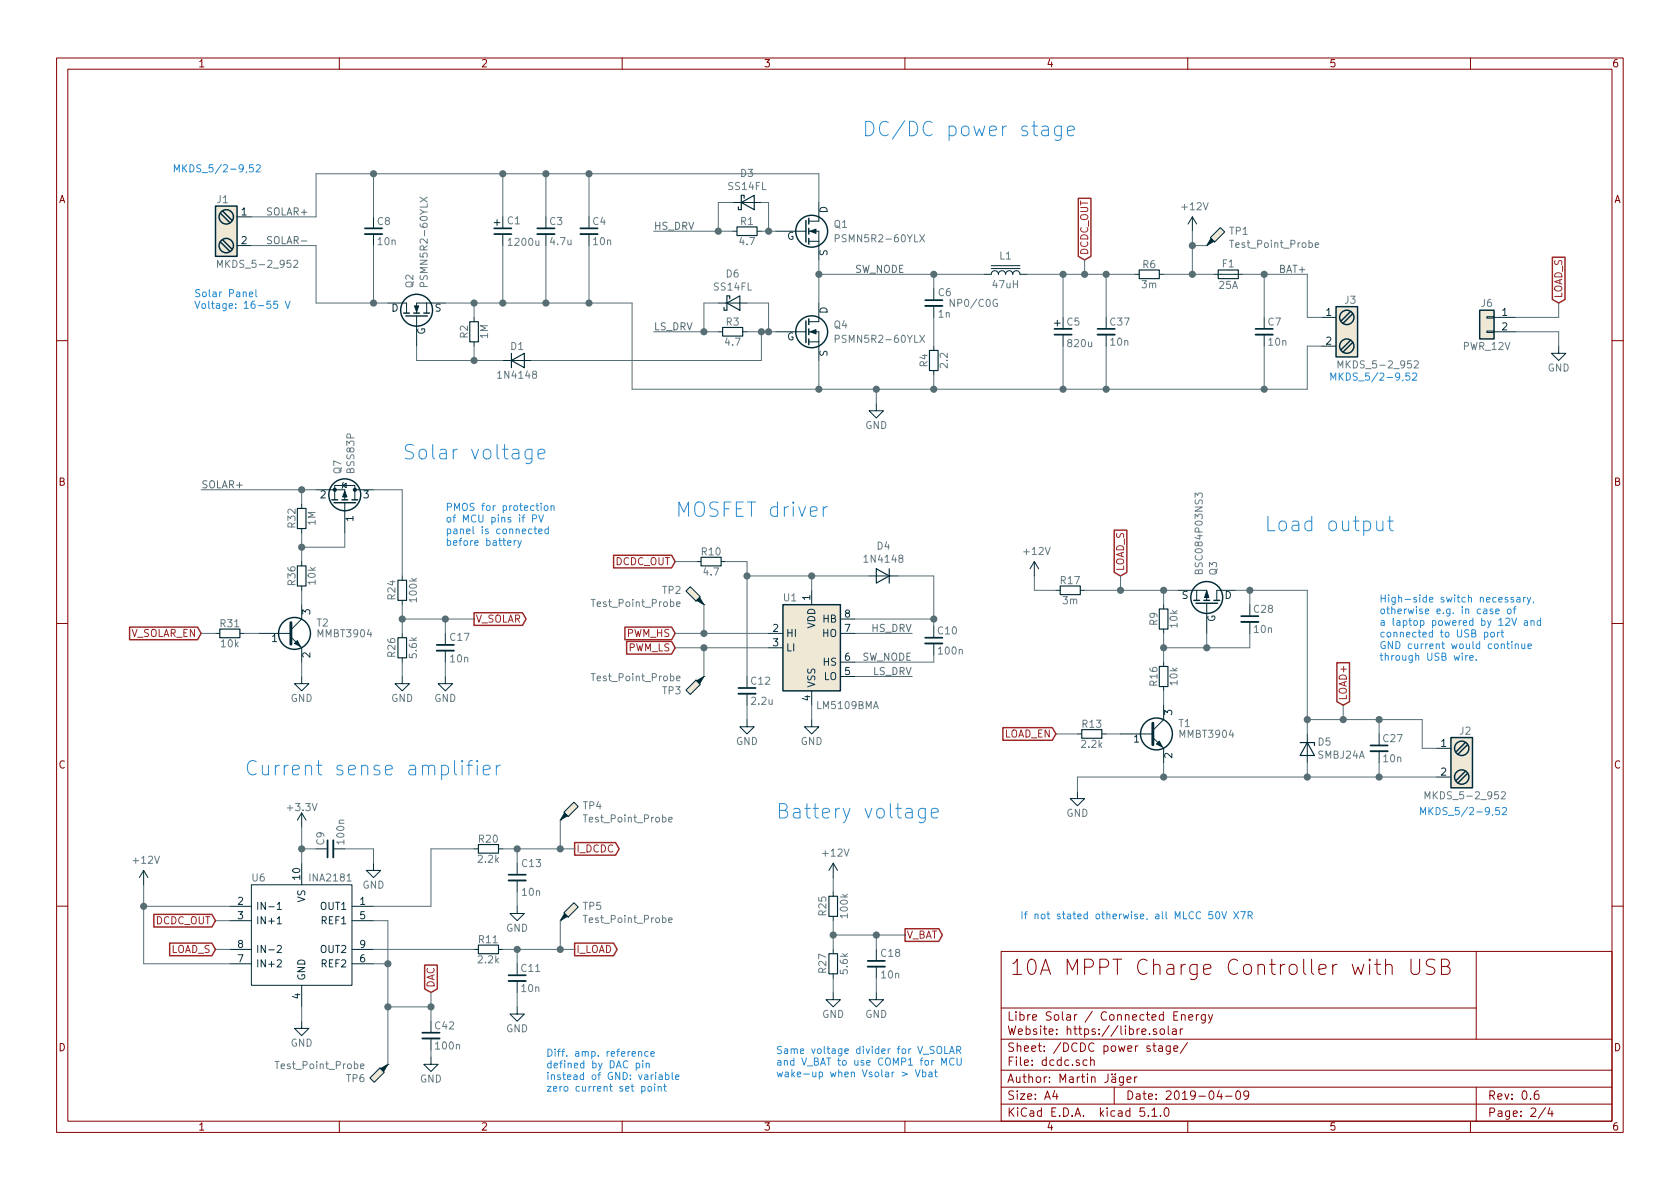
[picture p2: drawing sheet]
<svg xmlns="http://www.w3.org/2000/svg" width="297mm" height="210mm" viewBox="0 0 297 210" stroke-linecap="round" stroke-linejoin="round" font-family="sans-serif">
<g fill="none" stroke="#840000" stroke-width=".18">
<path d="M10 10.3h277v189.9h-277zM12 12.2h273v186.1h-273zM60 10.3v1.9M110 10.3v1.9M160 10.3v1.9M210 10.3v1.9M260 10.3v1.9M10 60.2h2M285 60.2h2M10 110.3h2M285 110.3h2M10 160.2h2"/>
<path d="M177 168.2h108v30.1h-108zM177 178.3h84M207.5 179.6h.6M208.3 178.9h-.8v1.5h.8M208.9 179.5h.1a.37 .37 0 0 1 .5 .1v.8M208.9 179.4v1M210.2 179.9l.7-.1-.1-.3-.4-.1-.2 .2 .1 .7h.5M211.5 179.4v1M212 179.4l-.5 .3M213.1 179.4v1.2l-.3 .3-.3-.1M213.1 179.5l-.4-.1-.3 .3 .1 .6 .2 .1 .4-.1M213.7 179.4l.3 1"/>
<path d="M214.4 179.4l-.5 1.4-.2 .1M245 170.8a.68 .68 0 0 1 1.2 .1v1.4M245 169.6v2.7M249.5 169.6v2.2l.2 .4 .3 .1 .7-.1 .3-.4v-2.2M253.7 169.8l-.4-.2h-.6a.66 .66 0 0 0-.5 .7 .66 .66 0 0 0 .5 .6 .98 .98 0 0 1 1 .6 .68 .68 0 0 1-.5 .8l-1-.1M254.9 170.9h.9a.66 .66 0 0 0 .5-.6 .66 .66 0 0 0-.5-.7h-.9v2.7h1a.71 .71 0 0 0 .5-.7 .71 .71 0 0 0-.6-.7M261 168.2v15.6M285 160.2h2M60 198.3v1.9M110 198.3v1.9M160 198.3v1.9M177 195.2h108"/>
<path d="M177 192.2h108M177 189.2h108M177 183.8h108M186.5 192.8l-.4 1.1h1M186.8 193.4v1M192.2 187.5l-.4-.1-.3 .3 .1 .6h.6M192.8 187.5l.3-.1 .3 .1 .1 .9M192.8 186.9v1.5M197 192.2v3M198.6 190.4v1.2l-.3 .3-.3-.1M198.6 190.5l-.4-.1-.3 .3 .1 .6 .2 .1 .4-.1M199.3 190.9l.7-.1-.1-.3-.4-.1-.2 .2v.7h.6"/>
<path d="M200.6 190.4v1M201 190.4l-.4 .3M202.3 195.9h-.7l-.1 .7 .3-.1h.5l.1 .3-.1 .5-.2 .1-.6-.1M203 197.3v.1M203.3 182.8v.1M203.7 196.3l.4-.4v1.5M203.7 197.4h.8M204.5 182l-.4-.1-.2 .2 .1 .3 .5 .1v.3h-.6M204.9 185h.6v.9M205.2 197.3v.1M205.2 182.1l.2-.2 .4 .2 .1 .5-.1 .2-.4 .1-.2-.1zM205.5 185.3l-.4 .1-.3 .2 .3 .3 .4-.1"/>
<path d="M206 196.1l.3-.2a.94 .94 0 0 1 0 1.5 .79 .79 0 0 1-.3-1.3zM206.6 181.4v1.3l.2 .2M206.9 184.9v1.3l-.3 .2h-.4M206.9 185l-.4-.1-.3 .3v.6l.3 .1 .4-.1M207.3 182h.6l.1 .9M207.5 185.4l.8-.1-.1-.3-.5-.1-.2 .2 .1 .7h.6M208 182.3l-.5 .1-.2 .2v.2l.2 .1 .5-.1M208.7 181.9v1M209.1 181.9l-.3 .1-.1 .2M210 184.3l-1.3 2M210 198.3v1.9M215.6 192.8l-.4 1.1h.9"/>
<path d="M215.9 193.4v1M216.7 193.8h1.1M218.6 193.1l.4-.2a.94 .94 0 0 1 0 1.5 .82 .82 0 0 1-.4-1.3zM220.8 193.5l-.3 .3h-.3l-.3-.3v-.3l.2-.2 .4-.1 .2 .2a1.13 1.13 0 0 1-.2 1.2l-.4 .1M260 198.3v1.9M261 192.2v6.1M272 192.9a.59 .59 0 0 0-.7 .6v.8l.3 .1 .5-.1v-.5l-.1-.3h-.4l-.3 .3M273.3 195.9l-1.3 1.9M274 195.9l-.3 1h.9M274.4 196.4v1"/>
</g>
<g fill="none" stroke="#002b36" stroke-width=".18">
<path d="M41.9 38.3h2.5M66 38.3v2M87.4 39.4h1M87.9 38.9v1M88.9 38.3v2.1M96.5 38.3v2M104.1 38.3v2M129.5 35.8h5.1M144.8 35.8v3.3h-1.8M210.8 38.3l-.7 1.3M210.8 38.3v2.6M210.8 38.3l.8 1.3"/>
<path d="M41.9 43.4h2.5M66 41.4v2M68.6 53.6h3.3v1.8M73.7 55.9v5.3M75.4 53.6v1.8M78.7 53.6h-5v1.8M83.8 56.1v.8M88.9 41.4v2M96.5 41.4v2M104.1 41.4v2M127 58.7h.8M127 53.6h5.1"/>
<path d="M129.5 40.9h.8M131.3 58.7h.8M133.9 40.9h.7M137.2 58.7h5.3M137.2 40.9h5.3M143 58.7h1.8v5M143 40.9h1.8v5.1M143 42.7h1.8M144.8 53.6v3.3h-1.8M165.1 51v2M165.1 54.1v2M174 48.5h1.3a.63 .63 0 0 1 .6-.6 .63 .63 0 0 1 .6 .6 .63 .63 0 0 1 .7-.6 .63 .63 0 0 1 .6 .6 .63 .63 0 0 1 .6-.6 .63 .63 0 0 1 .7 .6 .63 .63 0 0 1 .6-.6 .63 .63 0 0 1 .6 .6h1.3"/>
<path d="M175.3 47.5h5M175.3 47h5M186.4 57.1h1.1M186.9 56.6v1.1M188 56.1v2.1M188 59.2v2M195.6 56.1v1.9M195.6 59.2v2M200.7 48.5h.7M205 48.5h.7M213.4 43.4h.1M214 42l1.8-1.7 .7 .7-1.7 1.8z"/>
<path d="M214.6 48.5h5.1M223.5 56.1v1.9M223.5 59.2v2M233.7 56.1h2.5M262.9 58.5h1.3v.3h-1.3zM262.9 56h1.3v.3h-1.3zM264.2 58.7h3.8M264.2 56.1h3.8M83.8 60.4v.8M88.9 63.7h5.1M143 60.4h1.8M154.9 71.4v1.2h1.3l-1.3 1.3-1.2-1.3h1.2"/>
<path d="M165.1 61.2v.8M165.1 65.5v.8M233.7 61.2h2.5M275.6 61.2v1.3h1.3l-1.3 1.2-1.3-1.2h1.3M53.3 89.1v.8M53.3 93.5v.7M53.3 99.3v.8M55.9 86.6h5.1v1.8M60.6 85.8l.6-.3v.7zM60.7 85.3l-.1 .2v.7l-.1 .2M61 88.9v.2M61 89.1v5.1"/>
<path d="M62.7 86.6v-.8h-3.5v2.6M62.7 86.6v1.8M62.7 86.6h3.3M123.2 99.3h.8M127.5 99.3h.8M182.9 99.3l-.8 1.3M182.9 99.3v2.5M182.9 99.3l.7 1.3M38.1 112h.8M42.4 112h.8M45.7 112h5.7M51.4 112.6l1.9 1.9v2.6"/>
<path d="M53.3 119.6v1.3h1.3l-1.3 1.3-1.2-1.3h1.2M53.3 103.6v.8M53.3 106.9v2.6l-1.9 1.9M71.1 119.6v1.3h1.3l-1.3 1.3-1.3-1.3h1.3M71.1 101.8v.8M71.1 106.2v.7M71.1 112v.8M71.1 116.3v.8M78.7 119.6v1.3h1.3l-1.3 1.3-1.2-1.3h1.2M78.7 112v1.9M78.7 115.1v2M121.3 104.5l.7-.7 1.8 1.7-.7 .8z"/>
<path d="M124.5 106.9h.1M124.5 119.6h.1M132.1 119.6v1.9M135.9 112h2.5M135.9 114.5h2.5M143.5 104.4v2.5M148.6 112h2.5M148.6 119.6h2.5M148.6 117.1h2.5M148.6 109.5h2.5M153.7 101.8h5M165.1 110.7v1.9"/>
<path d="M165.1 113.8v2M186.7 104.4h.8M191 104.4h.8M205.7 106.9v.8M205.7 111.2v.8M205.7 117.1v.8M208.3 104.4h5.1v1.8M211.6 104.4v1.8M213.4 106.7v5.3M218.4 104.4h-3.3v1.8M221 106.9v1.9M221 110v2"/>
<path d="M123.1 120.3l.7 .7-1.8 1.8-.7-.8zM132.1 127.2v1.3h1.2l-1.2 1.3-1.3-1.3h1.3M132.1 122.7v2M143.5 127.2v1.3h1.3l-1.3 1.3-1.3-1.3h1.3M143.5 122.2v2.5M190.5 139.9v1.3h1.3l-1.3 1.3-1.3-1.3h1.3M190.5 129.8h.8M194.8 129.8h.8M198.1 129.8h5.7M203.8 130.4l1.9 1.9v2.6M205.7 121.4v.8M205.7 124.7v2.5l-1.9 2"/>
<path d="M231.1 129.8v5.1M243.8 129.8v1.9M243.8 132.8v2.1M254 132.3h2.5M254 137.4h2.5M25.4 153.9l-.8 1.3M25.4 153.9v2.6M25.4 153.9l.8 1.3M44.4 156.5h17.8v17.7h-17.8zM53.3 143.8v2.5M53.3 152.6v3.9M53.3 143.8l-.7 1.2"/>
<path d="M53.3 143.8l.8 1.2M55.9 150.1h1.9M58.9 150.1h2.1M66 152.6v1.3h1.3l-1.3 1.3-1.2-1.3h1.2M83.8 150.1h.8M88.1 150.1h.8M91.4 152.6v2M91.4 155.7v2M99.1 145h.1M101.5 141.9l.7 .7-1.7 1.8-.8-.8zM147.3 152.6v2.6M147.3 157.7v.8"/>
<path d="M147.3 152.6l-.7 1.3M147.3 152.6l.8 1.3M40.6 167.9h3.8M40.6 160.3h3.8M40.6 162.8h3.8M40.6 170.4h3.8M53.3 174.2v3.8M62.2 167.9h3.8M62.2 160.3h3.8M62.2 162.8h3.8M62.2 170.4h3.8M83.8 167.9h.8"/>
<path d="M88.1 167.9h.8M91.4 160.3v1.2h1.3l-1.3 1.3-1.2-1.3h1.2M91.4 178v1.3h1.3l-1.3 1.3-1.2-1.3h1.2M91.4 170.4v1.9M91.4 173.5v2M99.1 162.8h.1M99.7 161.4l1.8-1.8 .7 .8-1.7 1.8zM147.3 175.5v1.3h1.3l-1.3 1.2-1.3-1.2h1.3M147.3 162v.8M147.3 167.9v.8M147.3 172.2v.8M154.9 175.5v1.3h1.3l-1.3 1.2-1.2-1.2h1.2"/>
<path d="M154.9 167.9v1.9M154.9 170.9v2.1M53.3 180.6v1.3h1.3l-1.3 1.2-1.2-1.2h1.2M67.2 188.8l.7 .8-1.7 1.8-.8-.8zM68.6 188.2h.1M76.2 186.9v1.3h1.3l-1.3 1.3-1.3-1.3h1.3M76.2 180.6v1.9M76.2 183.6v2.1"/>
</g>
<g fill="none" stroke="#002b36" stroke-width=".33">
<path d="M64.5 41.4h3.1M95 41.4h3M102.6 41.4h3.1M163.6 54.1h3M194.1 59.2h3M222 59.2h3M77.2 115.1h3.1M163.6 113.8h3M219.5 110h3M130.6 122.7h3M242.3 132.8h3.1M58.9 148.6v3"/>
<path d="M89.9 155.7h3.1M89.9 173.5h3.1M153.4 170.9h3.1M74.7 183.6h3"/>
</g>
<g fill="none" stroke="#002b36" stroke-width=".3">
<path d="M64.5 40.4h3.1M87.4 41.4h3M87.4 40.4h3M95 40.4h3M102.6 40.4h3.1M163.6 53.1h3M186.4 59.2h3.1M186.4 58.2h3.1M194.1 58.2h3M222 58.2h3M77.2 114h3.1M163.6 112.8h3"/>
<path d="M219.5 109h3M130.6 121.7h3M242.3 131.8h3.1M57.9 148.6v3M89.9 154.7h3.1M89.9 172.5h3.1M153.4 169.9h3.1M74.7 182.6h3"/>
</g>
<g fill="none" stroke="#002b36" stroke-width=".2">
<path d="M131.1 35.8l2.2-1.3v2.6zM131.6 35v-.5h-.5v2.6h-.5v-.5M83.1 56.9h1.5v3.5h-1.5zM127.8 57.9h3.5v1.5h-3.5zM128.5 53.6l2.3-1.3v2.6zM129 52.8v-.5h-.5v2.6h-.5v-.5M130.3 40.1h3.6v1.6h-3.6zM201.4 47.7h3.6v1.6h-3.6zM215.4 47.7h3.5v1.6h-3.5zM90.4 63.7l2.3-1.2v2.5zM90.4 62.5v2.5M164.3 62h1.6v3.5h-1.6z"/>
<path d="M52.6 89.9h1.5v3.6h-1.5zM124 98.5h3.5v1.6h-3.5zM38.9 111.2h3.5v1.6h-3.5zM52.6 100.1h1.5v3.5h-1.5zM70.4 102.6h1.5v3.6h-1.5zM70.4 112.8h1.5v3.5h-1.5zM154.9 100.6l2.3 1.2-2.3 1.3zM157.2 100.6v2.5M187.5 103.6h3.5v1.6h-3.5zM205 117.9h1.5v3.5h-1.5zM205 107.7h1.5v3.5h-1.5zM191.3 129h3.5v1.6h-3.5z"/>
<path d="M229.9 131.3h2.5v.5M231.1 131.3l1.3 2.3h-2.5zM84.6 149.3h3.5v1.6h-3.5zM146.6 158.5h1.5v3.5h-1.5zM84.6 167.1h3.5v1.6h-3.5zM146.6 168.7h1.5v3.5h-1.5z"/>
</g>
<g fill="#eee8d5" stroke="#eee8d5" stroke-width=".18">
<path d="M236.2 54.2h3.8v8.9h-3.8z"/>
<path d="M38.1 36.4h3.8v8.9h-3.8z"/>
<path d="M256.5 130.4h3.8v8.9h-3.8z"/>
<path d="M138.4 106.9h10.2v15.3h-10.2z"/>
<path d="M261.6 54.9h2.6v5h-2.6z"/>
<path d="M101.5 141.9l.7 .7-1.7 1.8-.8-.8z"/>
<path d="M99.7 161.4l1.8-1.8 .7 .8-1.7 1.8z"/>
<path d="M67.2 188.8l.7 .8-1.7 1.8-.8-.8z"/>
<path d="M121.3 104.5l.7-.7 1.8 1.7-.7 .8z"/>
<path d="M123.1 120.3l.7 .7-1.8 1.8-.7-.8z"/>
<path d="M214 42l1.8-1.7 .7 .7-1.7 1.8z"/>
</g>
<g fill="none" stroke="#002b36" stroke-width=".25">
<path d="M38.1 36.4h3.8v8.9h-3.8zM39 37.7l1.6 1.7M39.4 37.3l1.6 1.7M142.5 39v3.8M143 38.6v1M39 42.8l1.6 1.6M39.4 42.4l1.6 1.7M71.4 55.4h1M71.8 55.9h3.8M73.2 55.4h1M74.9 55.4h1M142.5 56.8v3.8"/>
<path d="M143 40.4v1M143 42.2v1M143 56.4v1M143 58.2v1M143 59.9v1.1M236.2 54.2h3.8v8.9h-3.8zM238.8 55.1l-1.7 1.7M239.1 55.5l-1.6 1.6M261.6 54.9h2.6v5h-2.6zM238.8 60.2l-1.7 1.6M239.1 60.6l-1.6 1.6M58.7 88.4h1"/>
<path d="M59.1 88.9h3.8M60.5 88.4h1M62.2 88.4h1M138.4 106.9h10.2v15.3h-10.2zM211.1 106.2h1M211.5 106.7h3.8M212.9 106.2h1M214.6 106.2h1M256.5 130.4h3.8v8.9h-3.8zM259.1 131.3l-1.7 1.7M259.1 136.4l-1.7 1.6M259.5 136.8l-1.7 1.6"/>
<path d="M259.5 131.7l-1.7 1.6"/>
<circle cx="40" cy="38.3" r="1.27"/>
<circle cx="40" cy="43.4" r="1.27"/>
<circle cx="73.7" cy="54.9" r="2.82"/>
<circle cx="143.5" cy="58.7" r="2.82"/>
<circle cx="143.5" cy="40.9" r="2.82"/>
<circle cx="238.1" cy="56.1" r="1.27"/>
<circle cx="238.1" cy="61.2" r="1.27"/>
<circle cx="61" cy="87.5" r="2.82"/>
<circle cx="52.1" cy="112" r="2.82"/>
<circle cx="213.4" cy="105.7" r="2.82"/>
<circle cx="204.5" cy="129.8" r="2.82"/>
<circle cx="258.4" cy="137.4" r="1.27"/>
<circle cx="258.4" cy="132.3" r="1.27"/>
</g>
<g fill="none" stroke="#657b83" stroke-width=".18">
<path d="M74.3 34.9l1.2 .8M75.5 34.9l-1.2 .8M38.5 47.3v-1.3l.4 .9 .4-.9v1.3M51.9 46.1l.5-.1 .3 .4-.1 .2-.7 .7h.8M74.9 50.7v-.6l-.2-.2-.3 .1-.1 .2v.5h1.2M147.7 42.2l.6-.1 .1-.2-.1-.3-.1-.1h-.5v1.3M147.7 59.9h.6l.1-.2-.1-.3-.1-.1h-.5v1.2M162.6 41.5l.9 1.3M162.6 59.3l.9 1.2M163.5 41.5l-.9 1.3M163.5 59.3l-.9 1.2M232.5 43.3l.6-.1v-.2l-.4-.1-.2 .2 .1 .6h.5"/>
<path d="M236.6 65.1v-1.3l.4 .9 .4-.9v1.3M250.1 63.9l.4-.1 .3 .4-.1 .2-.7 .7h.8M211.3 88v-.8l.5 .4 .1-.4h.4l.3 .2-.2 .6M119.6 106.8l.6-.1v-.2l-.4-.1-.2 .2 .1 .6h.5M119.6 120l.6-.1v-.3h-.4l-.2 .1 .1 .6h.5M61.4 155.8h.7M118.2 144.9l.6-.1v-.2l-.4-.1-.2 .2 .1 .6h.5M252 141.3v-1.3l.4 .9 .4-.9v1.3M265.5 140.1l.4-.1 .3 .4-.1 .2-.7 .7h.8M118.2 162.7l.6-.1v-.2l-.4-.1-.2 .2 .1 .6h.5M63.8 188.5l.6-.1-.1-.2-.4-.1-.1 .2v.6h.5"/>
</g>
<g fill="#002b36" stroke="#002b36" stroke-width=".18">
<path d="M143.3 40.9l1-.4v.8z"/>
<path d="M143.3 58.7l1-.4v.7z"/>
<path d="M73.3 54.1h.7l-.3 1z"/>
<path d="M213.4 104.5l.3 1.2h-.7z"/>
<path d="M99.8 143.8l.5 .5-1.2 .7z"/>
<path d="M99.8 161.5l.5 .5-1.2 .8z"/>
<path d="M67.3 189l1.3-.8-.8 1.3z"/>
<path d="M123.7 105.7l.8 1.2-1.3-.7z"/>
<path d="M123.2 120.4l1.3-.8-.8 1.3z"/>
<path d="M214.1 42.2l.5 .5-1.2 .7z"/>
<path d="M204.5 131.6l.5-.5 .5 1z"/>
<path d="M61 86.9l.3 1h-.7z"/>
<path d="M52.1 113.8l.5-.5 .5 1z"/>
<circle cx="59.2" cy="86.6" r=".28"/>
<circle cx="62.7" cy="86.6" r=".28"/>
</g>
<g fill="none" stroke="#268bd2" stroke-width=".18">
<path d="M43.6 30.3l-.1 .3M44.8 29.1h-.7v.6l.2-.1 .4 .1 .1 .6-.2 .1-.5-.1M45.3 29.3l.5-.2 .2 .4v.2l-.8 .7h.8M184.3 22.4l.2-.1 .7 .1 .2 .3v1.3M185.4 22.9l-.3 .1h-.6a.5 .5 0 0 0-.4 .5 .5 .5 0 0 0 .4 .5h.6l.3-.1M187.7 22.3v2.1a.68 .68 0 0 1-1.1 .3M187.7 22.4l-.8-.1-.2 .1-.2 .4v.7l.2 .4 .2 .1 .8-.1M188.7 23.1l1.3-.2-.2-.5-.7-.1-.4 .4v.9l.2 .3 .2 .1 .7-.1M44.1 52l.6-.1-.1-.2-.3-.1-.2 .2v.6h.5M45.2 51.2v1.1l.2 .2M49 53.3h-.6v.6l.2-.2 .4 .1v.6l-.1 .1-.5-.1M50.4 53.3l.5 1.2 .4-1.2"/>
<path d="M94.1 79.4v2.1a.71 .71 0 0 1-1.1 .4M94.1 79.6l-.8-.2-.2 .2-.3 .3v.8l.3 .3 .2 .1 .8-.1M248.1 67.2l-.1 .2M249.2 66h-.6v.6l.1-.2 .5 .1v.6l-.2 .1-.4-.1M249.8 66.1l.5-.1 .2 .3-.1 .2-.7 .7h.8M89.7 96l.6-.1v-.2l-.4-.1-.2 .2 .1 .6h.5M90.9 95.6v.8M91.3 95.6l-.3 .1-.1 .1M91.6 95.6l.3 .8M92.2 95.6l-.5 1.1-.1 .2M94.1 93.6l-.4-.1-.3 .3 .1 .5h.6M94.2 91.7h.6l.1-.2-.1-.3-.2-.1h-.4v1.2"/>
<path d="M94.4 93.5h.5M94.6 93.1v1.1l.3 .2M95.1 80.3l1.2-.2-.1-.5-.7-.2-.4 .4v1l.1 .2 .3 .1 .7-.1M95.2 91.1l.5 1.2 .4-1.2M95.2 93.9l.7-.1-.1-.2-.4-.1-.2 .2 .1 .6h.5M95.7 89v.1M95.7 89.4v.9M96.3 89.5l.3-.1 .2 .2v.6l-.3 .1-.3-.3zM97 93.6l-.4-.1-.3 .3 .2 .5h.5M97 93.1v1.3M97.4 89.6l.2-.2 .3 .1 .1 .8M97.4 89.4v.9"/>
<path d="M145.6 89.6v1.7M146.3 89.6a.69 .69 0 0 0-.7 .5M243.4 92.1v1.4a.61 .61 0 0 0 .5 .4 .61 .61 0 0 0 .6-.3M244.5 92.1v1.7M245.4 92.1h.9M245.7 91.3v2.2l.1 .2 .5 .1M259.2 115.9v.9M259.5 115.9l-.2 .1-.1 .1M259.9 116.3l.6-.1-.1-.2-.4-.1-.1 .2v.6h.5M261 116.6v.2M262.5 111.9l.3-.1 .3 .2-.1 .6h-.5M262.5 111.8v1.3"/>
<path d="M263.7 111.9l.3-.1 .2 .2-.1 .6h-.3l-.2-.2zM263.9 107.7h-.3l-.2 .2 .1 .1 .4 .2v.3h-.5M264.5 108.1l.6-.1-.1-.3h-.4l-.1 .2v.6h.5M264.8 111.8v.8M265.1 111.8l-.3 .2M265.4 111.8h.5M265.6 111.4v1.1l.3 .1M266.4 113.9h.5M266.6 105.7l-.3-.1-.2 .2 .1 .2 .4 .1v.3h-.5M266.6 113.4v1.1l.3 .2M266.6 107.7h.4l.2 .2v.4l-.2 .2h-.4l-.1-.2zM267.3 109.3l.4 1.3 .4-1.3"/>
<path d="M267.3 113.4v.2M267.3 113.9v.8M267.5 107.7h.5M267.6 105.7l-.3-.1-.2 .2 .1 .2 .4 .1v.3h-.5M267.9 114l.2-.1h.3l.1 .8M267.9 113.9v.8M268 107.3l-.3 .1v1.1M268.2 105.7h.5l.1 .8M268.8 105.9l-.5 .1-.2 .2 .2 .3 .5-.1M269.1 113.9v.7l.3 .1 .2-.1M269.4 105.6v.9M269.5 109.8h.5l.1 .8"/>
<path d="M269.6 113.9v.8M269.7 105.6l-.3 .3M270 105.6l.3 .9M270.1 110.1h-.4l-.2 .2v.2h.6M270.2 114.3l.6-.1-.1-.3h-.4l-.1 .1v.6h.5M270.6 105.6l-.4 1.2-.2 .1M270.7 109.9l.2-.2 .3 .1v.8M270.7 109.7v.9M271.2 106.4l-.1 .2M272.4 109.8l-.4-.1-.2 .3 .1 .5h.5M272.4 109.3v1.3M81.7 134.5l-.1 .1 .1 .1 .1-.1-.1-.1v.2"/>
<path d="M81.7 135.3v1.7M82.5 135.3h1M83.5 134.5l-.5 .1-.1 .2v2.2M84.4 134.5l-.1 .1 .1 .1 .1-.1-.1-.1v.2M84.4 135.3v1.7M85.4 136.2l1.3-.3-.2-.4-.7-.2-.4 .4v.9l.2 .3 .2 .1 .7-.1M87.8 135.3v1.7M88.5 135.3a.64 .64 0 0 0-.7 .5M163.6 142.9v2.1a.71 .71 0 0 1-1.1 .4M163.6 143.1l-.7-.2-.5 .5v.8l.2 .3 .3 .1 .7-.1M164.7 143.8l1.2-.2-.1-.5-.8-.2-.3 .4v1l.1 .2 .2 .1 .8-.1M264 144l-.2 .2"/>
<path d="M265.1 142.8h-.6l-.1 .6 .2-.1 .4 .1 .1 .5-.2 .2-.5-.2M265.6 142.9l.5-.1 .3 .3-.1 .3-.7 .7h.8M214.4 161.2h-.6l-.1 .6 .2-.1 .5 .1v.6l-.2 .1-.5-.1M215.1 161.3l.1-.1a.67 .67 0 0 1 .5 .6 .67 .67 0 0 1-.5 .7l-.2-.3-.1-.2zM216 161.2l.5 1.3 .4-1.3M218.1 161.2l.9 1.3M219 161.2l-.9 1.3M219.4 161.2h.8l-.5 1.3M220.7 161.9l.6-.1 .1-.2-.1-.3-.1-.1h-.5v1.3M221 161.9l.4 .6M112.5 188.1l.4-.1 .2 .2-.1 .6h-.5M112.5 188v1.3"/>
<path d="M112.9 186.1l.2-.2 .3 .1 .1 .8M112.9 185.9v.9M113.5 192.2l.3-.1 .3 .2-.2 .6h-.4M113.6 187.6v.1M113.6 188v.8M114.2 188.1l.2-.1 .3 .1 .1 .7M114.2 188v.8M114.6 186l-.4-.1-.2 .3 .1 .5h.5M114.7 192.2l.3-.1 .2 .2-.1 .6-.3 .1-.2-.2zM115.1 186.4l.6-.1-.1-.3-.3-.1-.2 .2v.6h.5M115.7 191.7v.1M115.7 192.1v.9"/>
<path d="M116.4 192.2l.1-.1 .3 .1 .1 .8M116.4 192.1v.9M116.5 190.1h.5l.1 .8M117.1 190.4h-.4l-.2 .2v.2h.6M117.3 192.1h.5M117.5 191.7v1.1l.3 .2M117.7 190.1h.4l.2 .2-.1 .5h-.5M117.7 189.6v1.3M118.8 189.6v1.1l.2 .2M119.5 190.5l.5-.1v-.3h-.4l-.1 .1v.6h.5M159.5 189.6l1 .3-1 .4M161.8 189.1l.5 1.3 .4-1.3"/>
<path d="M163.1 189.6h.4l.2 .2-.1 .6h-.5M163.1 189.1v1.3M164.3 189.6h.4l.1 .8M164.8 189.9h-.4l-.2 .2 .1 .3h.5M165.2 189.6h.5M165.4 189.1v1.1l.3 .2M165.7 185.2l.1-.1a.42 .42 0 0 1 .6 .1 .88 .88 0 0 1-.2 1.1h-.4a1.07 1.07 0 0 1-.1-1.1zM166.5 188.4v-1.3l.4 .9 .4-.9v1.3M167 185v1.3h.6M167.9 186.3l.4-1.3 .4 1.3M168 185.9h.6M168.7 187.2a.51 .51 0 0 0-.7 0 .51 .51 0 0 0-.1 .6 .46 .46 0 0 0 .2 .5 .46 .46 0 0 0 .6-.1"/>
<path d="M169.2 185.7l.6-.1v-.4l-.2-.2h-.4v1.3M169.2 187.1v1l.3 .3 .3-.1 .2-.2v-1M169.5 185.7l.4 .6"/>
</g>
<g fill="none" stroke="#586e75" stroke-width=".18">
<path d="M66 30.7v7.6M88.9 30.7v7.6M96.5 30.7v7.6M104.1 30.7v7.6M129.5 35.8h-2.5v5.1M134.6 35.8h1.3v5.1M144.8 35.8v-5.1h-88.9v7.6h-11.5M44.4 43.4h11.5v10.2h12.7M53.3 42.6h1M66 43.4v10.2M78.7 53.6h33.1v15.2h119.3v-7.6h2.6M83.8 53.6v2.5"/>
<path d="M88.9 43.4v10.2M96.5 43.4v10.2M104.1 43.4v10.2M115.6 40.9h13.9M115.6 58.7h11.4M127 53.6h-2.5v5.1M132.1 58.7h5.1M132.1 53.6h3.8v5.1M134.6 40.9h2.6M134.6 58.7v5h-40.6M144.8 48.5h29.2M144.8 46v7.6"/>
<path d="M165.1 48.5v2.5M165.1 56.1v5.1M181.6 48.5h19.1M188 48.5v7.6M191.8 46v2.5M195.6 48.5v7.6M205.7 48.5h8.9M210.8 43.4h2.6M210.8 40.9v7.6M219.7 48.5h11.4v7.6h2.6M223.5 48.5v7.6M268 58.7h7.6v2.5"/>
<path d="M275.6 53.6v2.5h-7.6M73.7 61.2v2.5h15.2M83.8 61.2v2.5M144.8 63.7v5.1M154.9 68.8v2.6M165.1 66.3v2.5M188 61.2v7.6M195.6 61.2v7.6M223.5 61.2v7.6M35.6 86.6h20.3M53.3 86.6v2.5M53.3 94.2v5.1"/>
<path d="M61 94.2v2.6h-7.7M66 86.6h5.1v15.2M119.4 99.3h3.8M128.3 99.3h3.8v20.3M35.6 112h2.5M43.2 112h2.5M53.3 104.4v2.5M53.3 117.1v2.5M71.1 109.5h12.7M71.1 106.9v5.1M71.1 117.1v2.5M78.7 109.5v2.5"/>
<path d="M78.7 117.1v2.5M119.4 112h16.5M119.4 114.5h16.5M124.5 106.9v5.1M124.5 114.5v5.1M132.1 101.8h21.6M143.5 101.8v2.6M151.1 112h10.2M151.1 119.6h10.2M151.1 109.5h14M158.7 101.8h6.4v8.9M165.1 115.8v1.3h-14"/>
<path d="M182.9 101.8v2.6h3.8M191.8 104.4h16.5M198.1 101.8v2.6M205.7 104.4v2.5M205.7 112v5.1M213.4 112v2.5M218.4 104.4h12.7v25.4M221 112v2.5h-15.3M221 104.4v2.5M132.1 124.7v2.5M143.5 124.7v2.5M186.7 129.8h3.8"/>
<path d="M195.6 129.8h2.5M205.7 122.2v2.5M205.7 134.9v2.5M231.1 127.2h20.4v5.1h2.5M231.1 134.9v2.5M237.5 124.7v2.5M243.8 127.2v2.6M243.8 134.9v2.5M254 137.4h-63.5v2.5M25.4 156.5v13.9h15.2M53.3 146.3v6.3M53.3 150.1h2.6"/>
<path d="M61 150.1h5v2.5M83.8 150.1h-7.6v10.2h-10.2M88.9 150.1h12.7M91.4 150.1v2.5M91.4 157.7v2.6M99.1 145v5.1M147.3 155.2v2.5M25.4 160.3h15.2M38.1 167.9h2.5M38.1 162.8h2.5M53.3 178v2.6M66 167.9h17.8"/>
<path d="M66 162.8h2.6v25.4M66 170.4h2.6M68.6 178h7.6M76.2 175.5v5.1M88.9 167.9h12.7M91.4 167.9v2.5M91.4 175.5v2.5M99.1 162.8v5.1M147.3 162.8v5.1M147.3 173v2.5M147.3 165.3h12.7M154.9 165.3v2.6"/>
<path d="M154.9 173v2.5M76.2 185.7v1.2"/>
</g>
<g fill="#586e75" stroke="#586e75" stroke-width=".25">
<circle cx="66" cy="30.7" r=".51"/>
<circle cx="154.9" cy="68.8" r=".51"/>
<circle cx="104.1" cy="53.6" r=".51"/>
<circle cx="96.5" cy="53.6" r=".51"/>
<circle cx="83.8" cy="53.6" r=".51"/>
<circle cx="83.8" cy="63.7" r=".51"/>
<circle cx="66" cy="53.6" r=".51"/>
<circle cx="104.1" cy="30.7" r=".51"/>
<circle cx="96.5" cy="30.7" r=".51"/>
<circle cx="134.6" cy="58.7" r=".51"/>
<circle cx="144.8" cy="48.5" r=".51"/>
<circle cx="88.9" cy="30.7" r=".51"/>
<circle cx="88.9" cy="53.6" r=".51"/>
<circle cx="188" cy="48.5" r=".51"/>
<circle cx="188" cy="68.8" r=".51"/>
<circle cx="231.1" cy="137.4" r=".51"/>
<circle cx="223.5" cy="48.5" r=".51"/>
<circle cx="223.5" cy="68.8" r=".51"/>
<circle cx="243.8" cy="127.2" r=".51"/>
<circle cx="243.8" cy="137.4" r=".51"/>
<circle cx="195.6" cy="48.5" r=".51"/>
<circle cx="195.6" cy="68.8" r=".51"/>
<circle cx="165.1" cy="109.5" r=".51"/>
<circle cx="143.5" cy="101.8" r=".51"/>
<circle cx="132.1" cy="101.8" r=".51"/>
<circle cx="135.9" cy="40.9" r=".51"/>
<circle cx="127" cy="40.9" r=".51"/>
<circle cx="124.5" cy="58.7" r=".51"/>
<circle cx="135.9" cy="58.7" r=".51"/>
<circle cx="91.4" cy="167.9" r=".51"/>
<circle cx="147.3" cy="165.3" r=".51"/>
<circle cx="71.1" cy="109.5" r=".51"/>
<circle cx="210.8" cy="48.5" r=".51"/>
<circle cx="53.3" cy="150.1" r=".51"/>
<circle cx="25.4" cy="160.3" r=".51"/>
<circle cx="91.4" cy="150.1" r=".51"/>
<circle cx="68.6" cy="170.4" r=".51"/>
<circle cx="237.5" cy="127.2" r=".51"/>
<circle cx="191.8" cy="48.5" r=".51"/>
<circle cx="165.1" cy="48.5" r=".51"/>
<circle cx="165.1" cy="68.8" r=".51"/>
<circle cx="231.1" cy="127.2" r=".51"/>
<circle cx="205.7" cy="104.4" r=".51"/>
<circle cx="221" cy="104.4" r=".51"/>
<circle cx="213.4" cy="114.5" r=".51"/>
<circle cx="205.7" cy="137.4" r=".51"/>
<circle cx="205.7" cy="114.5" r=".51"/>
<circle cx="198.1" cy="104.4" r=".51"/>
<circle cx="99.1" cy="150.1" r=".51"/>
<circle cx="99.1" cy="167.9" r=".51"/>
<circle cx="68.6" cy="178" r=".51"/>
<circle cx="124.5" cy="114.5" r=".51"/>
<circle cx="124.5" cy="112" r=".51"/>
<circle cx="210.8" cy="43.4" r=".51"/>
<circle cx="144.8" cy="68.8" r=".51"/>
<circle cx="76.2" cy="178" r=".51"/>
<circle cx="53.3" cy="86.6" r=".51"/>
<circle cx="53.3" cy="96.8" r=".51"/>
<circle cx="78.7" cy="109.5" r=".51"/>
<circle cx="154.9" cy="165.3" r=".51"/>
</g>
<g fill="none" stroke="#9f2523" stroke-width=".25">
<path d="M190.7 35.1h2.2v10.2l-1.1 .7-1.1-.7zM274.5 45.5h2.2v7.5l-1.1 .6-1.1-.6zM108.5 98.2h10.2l.7 1.1-.7 1.1h-10.2zM197 93.7h2.2v7.5l-1.1 .6-1.1-.6zM22.9 110.9h12l.7 1.1-.7 1.1h-12zM83.8 108.4h8.6l.6 1.1-.6 1.1h-8.6zM110.5 110.9h8.2l.7 1.1-.7 1.1h-8.2zM110.8 113.4h7.9l.7 1.1-.7 1.2h-7.9zM236.4 117.2h2.2v6.9l-1.1 .6-1.1-.6zM177.3 128.7h8.8l.6 1.1-.6 1.1h-8.8zM101.6 149h7.2l.7 1.1-.7 1.1h-7.2zM27.2 161.7h10.3l.6 1.1-.6 1.1h-10.3z"/>
<path d="M30 166.8h7.5l.6 1.1-.6 1.1h-7.5zM75.1 170.7h2.2v4.2l-1.1 .6-1.1-.6zM101.6 166.8h6.9l.6 1.1-.6 1.1h-6.9zM160 164.2h6l.6 1.1-.6 1.2h-6z"/>
</g>
<path d="M49 159.9l.4-.3v1.2M49 162.5l.4-.4v1.3M49 169.8l.5-.1 .3 .4-.8 .9h.8M49 167.3l.5-.1 .3 .3-.8 .9h.8M49 160.8h.8M49 163.4h.8" fill="none" stroke="#073642" stroke-width=".18"/>
<path d="M51.4 110.1v3.8M203.8 127.9v3.8" fill="none" stroke="#002b36" stroke-width=".51"/>
<text font-size="3.7" fill="#840000" x="178.5" y="172.5">10A MPPT Charge Controller with USB</text>
<g font-size="3.5" fill="#268bd2">
<text x="152.4" y="24.1">DC/DC power stage</text>
<text x="71.1" y="81.3">Solar voltage</text>
<text x="119.4" y="91.4">MOSFET driver</text>
<text x="223.5" y="94">Load output</text>
<text x="43.2" y="137.2">Current sense amplifier</text>
<text x="137.2" y="144.8">Battery voltage</text>
</g>
<g font-size="2.1" fill="#840000">
<text x="178" y="186">Sheet: /DCDC power stage/</text>
<text x="178" y="180.5">Libre Solar / Connected Energy</text>
<text x="178" y="183">Website: https://libre.solar</text>
<text x="178" y="188.5">File: dcdc.sch</text>
<text x="178" y="191.5">Author: Martin Jäger</text>
<text x="178" y="197.5">KiCad E.D.A. kicad 5.1.0</text>
<text x="178" y="194.5">Size: A4</text>
<text x="199" y="194.5">Date: 2019-04-09</text>
<text x="263" y="194.5">Rev: 0.6</text>
<text x="263" y="197.5">Page: 2/4</text>
</g>
<g font-size="1.8" fill="#840000">
<text x="35" y="11.9">1</text>
<text x="85" y="11.9">2</text>
<text x="135" y="11.9">3</text>
<text x="185" y="11.9">4</text>
<text x="235" y="11.9">5</text>
<text x="285" y="11.9">6</text>
<text x="10.4" y="35.9">A</text>
<text x="285.4" y="35.9">A</text>
<text x="10.4" y="85.9">B</text>
<text x="285.4" y="85.9">B</text>
<text x="10.4" y="135.9">C</text>
<text x="285.4" y="135.9">C</text>
<text x="10.4" y="185.9">D</text>
<text x="285.4" y="185.9">D</text>
<text x="35" y="199.9">1</text>
<text x="85" y="199.9">2</text>
<text x="135" y="199.9">3</text>
<text x="185" y="199.9">4</text>
<text x="235" y="199.9">5</text>
<text x="285" y="199.9">6</text>
</g>
<g font-size="1.8" fill="#268bd2">
<text x="30.5" y="30.5">MKDS_5/2-9,52</text>
<text x="34.3" y="52.5">Solar Panel</text>
<text x="34.3" y="54.6">Voltage: 16-55 V</text>
<text x="234.9" y="67.3">MKDS_5/2-9,52</text>
<text x="78.7" y="90.3">PMOS for protection</text>
<text x="78.7" y="92.4">of MCU pins if PV</text>
<text x="78.7" y="94.5">panel is connected</text>
<text x="78.7" y="96.5">before battery</text>
<text x="243.8" y="106.5">High-side switch necessary,</text>
<text x="243.8" y="108.6">otherwise e.g. in case of</text>
<text x="243.8" y="110.7">a laptop powered by 12V and</text>
<text x="243.8" y="112.7">connected to USB port</text>
<text x="243.8" y="114.8">GND current would continue</text>
<text x="243.8" y="116.8">through USB wire.</text>
<text x="250.8" y="144.1">MKDS_5/2-9,52</text>
<text x="180.3" y="162.6">If not stated otherwise, all MLCC 50V X7R</text>
<text x="96.5" y="186.9">Diff. amp. reference</text>
<text x="96.5" y="188.9">defined by DAC pin</text>
<text x="96.5" y="191">instead of GND: variable</text>
<text x="137.2" y="186.4">Same voltage divider for V_SOLAR</text>
<text x="137.2" y="188.4">and V_BAT to use COMP1 for MCU</text>
<text x="137.2" y="190.5">wake-up when Vsolar &gt; Vbat</text>
<text x="96.5" y="193">zero current set point</text>
</g>
<g font-size="1.8" fill="#657b83">
<text x="38.4" y="35.9">J1</text>
<text x="128.9" y="33.6">SS14FL</text>
<text x="131" y="31.3">D3</text>
<text x="66.8" y="39.8">C8</text>
<text x="89.7" y="39.7">C1</text>
<text x="97.2" y="39.8">C3</text>
<text x="104.9" y="39.8">C4</text>
<text x="131" y="39.8">R1</text>
<text x="147.5" y="40.3">Q1</text>
<text x="209.1" y="37.2">+12V</text>
<text x="217.4" y="41.5">TP1</text>
<text x="39.2" y="47.4">MKDS_5-2_952</text>
<text x="66.9" y="43.4">10n</text>
<text x="90.1" y="43.5">1200u</text>
<text x="97.4" y="43.4">4.7u</text>
<text x="105" y="43.4">10n</text>
<text x="130.9" y="43.4">4.7</text>
<text x="148.4" y="42.8">PSMN5R2-60YLX</text>
<text x="176.8" y="45.9">L1</text>
<text x="202.1" y="47.4">R6</text>
<text x="216.2" y="47.3">F1</text>
<text x="217.8" y="43.8">Test_Point_Probe</text>
<text x="73.1" y="50.9" transform="rotate(-90 73.1 50.9)">Q2</text>
<text x="75.6" y="50" transform="rotate(-90 75.6 50)">PSMN5R2-60YLX</text>
<text x="126.3" y="51.4">SS14FL</text>
<text x="128.4" y="49.1">D6</text>
<text x="165.9" y="52.4">C6</text>
<text x="175.6" y="51">47uH</text>
<text x="201.9" y="51">3m</text>
<text x="215.5" y="51.1">25A</text>
<text x="237.8" y="53.7">J3</text>
<text x="82.7" y="59.8" transform="rotate(-90 82.7 59.8)">R2</text>
<text x="86.3" y="59.9" transform="rotate(-90 86.3 59.9)">1M</text>
<text x="128.4" y="57.6">R3</text>
<text x="147.5" y="58.1">Q4</text>
<text x="166" y="56.2">1n</text>
<text x="168.4" y="54.3">NP0/C0G</text>
<text x="188.7" y="57.6">C5</text>
<text x="196.4" y="57.6">C37</text>
<text x="224.2" y="57.6">C7</text>
<text x="261.9" y="54.3">J6</text>
<text x="90.3" y="61.9">D1</text>
<text x="128.3" y="61.1">4.7</text>
<text x="148.4" y="60.6">PSMN5R2-60YLX</text>
<text x="164" y="64.9" transform="rotate(-90 164 64.9)">R4</text>
<text x="167.6" y="65" transform="rotate(-90 167.6 65)">2.2</text>
<text x="188.9" y="61.4">820u</text>
<text x="196.4" y="61.1">10n</text>
<text x="224.4" y="61.1">10n</text>
<text x="237.3" y="65.1">MKDS_5-2_952</text>
<text x="258.7" y="61.9">PWR_12V</text>
<text x="273.6" y="65.7">GND</text>
<text x="88.3" y="67">1N4148</text>
<text x="153" y="75.9">GND</text>
<text x="60.4" y="83.8" transform="rotate(-90 60.4 83.8)">Q7</text>
<text x="62.7" y="83.6" transform="rotate(-90 62.7 83.6)">BSS83P</text>
<text x="52.2" y="93.3" transform="rotate(-90 52.2 93.3)">R32</text>
<text x="55.8" y="92.9" transform="rotate(-90 55.8 92.9)">1M</text>
<text x="124.1" y="98.2">R10</text>
<text x="124.5" y="101.8">4.7</text>
<text x="153.1" y="99.5">1N4148</text>
<text x="155.1" y="97.2">D4</text>
<text x="181.2" y="98.1">+12V</text>
<text x="212.6" y="101" transform="rotate(-90 212.6 101)">BSC084P03NS3</text>
<text x="215.2" y="101.7" transform="rotate(-90 215.2 101.7)">Q3</text>
<text x="52.2" y="103.5" transform="rotate(-90 52.2 103.5)">R36</text>
<text x="55.8" y="103.3" transform="rotate(-90 55.8 103.3)">10k</text>
<text x="69.9" y="106" transform="rotate(-90 69.9 106)">R24</text>
<text x="73.7" y="106.3" transform="rotate(-90 73.7 106.3)">100k</text>
<text x="104.9" y="107.3">Test_Point_Probe</text>
<text x="117.1" y="105">TP2</text>
<text x="138.6" y="106.3">U1</text>
<text x="187.6" y="103.3">R17</text>
<text x="188" y="106.9">3m</text>
<text x="39" y="110.9">R31</text>
<text x="56" y="110.8">T2</text>
<text x="56.3" y="112.7">MMBT3904</text>
<text x="79.7" y="113.3">C17</text>
<text x="165.9" y="112.2">C10</text>
<text x="204.6" y="110.6" transform="rotate(-90 204.6 110.6)">R9</text>
<text x="208.2" y="110.9" transform="rotate(-90 208.2 110.9)">10k</text>
<text x="221.8" y="108.4">C28</text>
<text x="221.8" y="111.9">10n</text>
<text x="39.2" y="114.5">10k</text>
<text x="69.9" y="116.1" transform="rotate(-90 69.9 116.1)">R26</text>
<text x="73.7" y="116.3" transform="rotate(-90 73.7 116.3)">5.6k</text>
<text x="79.7" y="117.1">10n</text>
<text x="166.1" y="115.7">100n</text>
<text x="51.4" y="124.1">GND</text>
<text x="69.2" y="124.1">GND</text>
<text x="76.8" y="124.1">GND</text>
<text x="104.9" y="120.5">Test_Point_Probe</text>
<text x="117.1" y="122.8">TP3</text>
<text x="132.9" y="121.1">C12</text>
<text x="133" y="124.6">2.2u</text>
<text x="144.6" y="125.4">LM5109BMA</text>
<text x="204.6" y="121.3" transform="rotate(-90 204.6 121.3)">R16</text>
<text x="208.2" y="121.1" transform="rotate(-90 208.2 121.1)">10k</text>
<text x="130.1" y="131.7">GND</text>
<text x="141.6" y="131.7">GND</text>
<text x="191.4" y="128.7">R13</text>
<text x="208.4" y="128.6">T1</text>
<text x="208.7" y="130.5">MMBT3904</text>
<text x="233.1" y="131.8">D5</text>
<text x="244.6" y="131.2">C27</text>
<text x="258.1" y="129.9">J2</text>
<text x="191.3" y="132.3">2.2k</text>
<text x="233.1" y="134.2">SMBJ24A</text>
<text x="244.7" y="134.8">10n</text>
<text x="51" y="143.4">+3.3V</text>
<text x="103.1" y="143.1">TP4</text>
<text x="252.7" y="141.3">MKDS_5-2_952</text>
<text x="57.3" y="149.4" transform="rotate(-90 57.3 149.4)">C9</text>
<text x="60.9" y="149.1" transform="rotate(-90 60.9 149.1)">100n</text>
<text x="84.7" y="149">R20</text>
<text x="103.5" y="145.4">Test_Point_Probe</text>
<text x="188.5" y="144.4">GND</text>
<text x="23.7" y="152.7">+12V</text>
<text x="44.6" y="155.9">U6</text>
<text x="54.9" y="155.9">INA2181</text>
<text x="84.6" y="152.6">2.2k</text>
<text x="92.4" y="153.3">C13</text>
<text x="145.6" y="151.5">+12V</text>
<text x="64.1" y="157.1">GND</text>
<text x="92.4" y="158.4">10n</text>
<text x="103.1" y="160.9">TP5</text>
<text x="146.1" y="161.9" transform="rotate(-90 146.1 161.9)">R25</text>
<text x="84.7" y="166.8">R11</text>
<text x="89.5" y="164.8">GND</text>
<text x="103.5" y="163.2">Test_Point_Probe</text>
<text x="149.9" y="162.2" transform="rotate(-90 149.9 162.2)">100k</text>
<text x="84.6" y="170.4">2.2k</text>
<text x="92.2" y="171.9">C11</text>
<text x="146.1" y="172" transform="rotate(-90 146.1 172)">R27</text>
<text x="149.9" y="172.2" transform="rotate(-90 149.9 172.2)">5.6k</text>
<text x="155.9" y="169.2">C18</text>
<text x="155.9" y="173">10n</text>
<text x="92.3" y="175.4">10n</text>
<text x="51.4" y="185.1">GND</text>
<text x="77" y="182">C42</text>
<text x="77.2" y="185.6">100n</text>
<text x="89.5" y="182.5">GND</text>
<text x="145.4" y="180">GND</text>
<text x="153" y="180">GND</text>
<text x="49" y="189">Test_Point_Probe</text>
<text x="61.3" y="191.4">TP6</text>
<text x="74.2" y="191.4">GND</text>
</g>
<g font-size="1.8" fill="#073642">
<text x="42.7" y="38.1">1</text>
<text x="146.3" y="37.7" transform="rotate(-90 146.3 37.7)">D</text>
<text x="42.7" y="43.2">2</text>
<text x="139.1" y="42.4">G</text>
<text x="146.3" y="45.3" transform="rotate(-90 146.3 45.3)">S</text>
<text x="69.2" y="55.1">D</text>
<text x="75.2" y="59.2" transform="rotate(-90 75.2 59.2)">G</text>
<text x="76.9" y="55.1">S</text>
<text x="146.3" y="55.5" transform="rotate(-90 146.3 55.5)">D</text>
<text x="234.5" y="55.9">1</text>
<text x="265.6" y="55.9">1</text>
<text x="265.6" y="58.4">2</text>
<text x="139.1" y="60.2">G</text>
<text x="146.3" y="63.1" transform="rotate(-90 146.3 63.1)">S</text>
<text x="234.5" y="61">2</text>
<text x="56.7" y="88.1">2</text>
<text x="64.3" y="88.1">3</text>
<text x="62.5" y="92.2" transform="rotate(-90 62.5 92.2)">1</text>
<text x="143.3" y="106.1" transform="rotate(-90 143.3 106.1)">1</text>
<text x="209" y="105.9">S</text>
<text x="216.5" y="105.9">D</text>
<text x="48.1" y="113.5">1</text>
<text x="54.9" y="108.7" transform="rotate(-90 54.9 108.7)">3</text>
<text x="136.7" y="111.8">2</text>
<text x="138.9" y="112.6">HI</text>
<text x="144.1" y="111.2" transform="rotate(-90 144.1 111.2)">VDD</text>
<text x="145.4" y="112.6">HO</text>
<text x="145.5" y="110.1">HB</text>
<text x="149.4" y="111.8">7</text>
<text x="149.4" y="109.2">8</text>
<text x="214.9" y="110" transform="rotate(-90 214.9 110)">G</text>
<text x="54.9" y="116.3" transform="rotate(-90 54.9 116.3)">2</text>
<text x="136.7" y="114.3">3</text>
<text x="138.9" y="115.2">LI</text>
<text x="145.6" y="117.7">HS</text>
<text x="149.4" y="119.4">5</text>
<text x="149.4" y="116.8">6</text>
<text x="143.3" y="123.9" transform="rotate(-90 143.3 123.9)">4</text>
<text x="144.1" y="121.7" transform="rotate(-90 144.1 121.7)">VSS</text>
<text x="145.6" y="120.3">LO</text>
<text x="200.5" y="131.3">1</text>
<text x="207.3" y="126.5" transform="rotate(-90 207.3 126.5)">3</text>
<text x="207.3" y="134.1" transform="rotate(-90 207.3 134.1)">2</text>
<text x="254.8" y="132.1">1</text>
<text x="254.8" y="137.2">2</text>
<text x="53.1" y="155.5" transform="rotate(-90 53.1 155.5)">10</text>
<text x="42.1" y="160">2</text>
<text x="45.2" y="160.9">IN-1</text>
<text x="54" y="159.6" transform="rotate(-90 54 159.6)">VS</text>
<text x="56.7" y="160.9">OUT1</text>
<text x="63.7" y="160">1</text>
<text x="42.1" y="162.6">3</text>
<text x="42.1" y="167.6">8</text>
<text x="45.2" y="163.4">IN+1</text>
<text x="56.9" y="163.4">REF1</text>
<text x="63.7" y="162.6">5</text>
<text x="63.7" y="167.6">9</text>
<text x="42.1" y="170.2">7</text>
<text x="45.2" y="171.1">IN+2</text>
<text x="45.2" y="168.5">IN-2</text>
<text x="54" y="173.5" transform="rotate(-90 54 173.5)">GND</text>
<text x="56.7" y="168.5">OUT2</text>
<text x="56.9" y="171.1">REF2</text>
<text x="63.7" y="170.2">6</text>
<text x="53.1" y="176.6" transform="rotate(-90 53.1 176.6)">4</text>
</g>
<g font-size="1.8" fill="#586e75">
<text x="47" y="38.1">SOLAR+</text>
<text x="115.6" y="40.6">HS_DRV</text>
<text x="47" y="43.2">SOLAR-</text>
<text x="151.1" y="48.3">SW_NODE</text>
<text x="226.1" y="48.3">BAT+</text>
<text x="115.6" y="58.4">LS_DRV</text>
<text x="35.6" y="86.4">SOLAR+</text>
<text x="154.1" y="111.8">HS_DRV</text>
<text x="152.3" y="116.8">SW_NODE</text>
<text x="154.3" y="119.4">LS_DRV</text>
</g>
<g font-size="1.8" fill="#9f2523">
<text x="192.4" y="45.2" transform="rotate(-90 192.4 45.2)">DCDC_OUT</text>
<text x="276.2" y="52.8" transform="rotate(-90 276.2 52.8)">LOAD_S</text>
<text x="108.8" y="99.9">DCDC_OUT</text>
<text x="198.8" y="101.1" transform="rotate(-90 198.8 101.1)">LOAD_S</text>
<text x="23" y="112.6">V_SOLAR_EN</text>
<text x="84.1" y="110.1">V_SOLAR</text>
<text x="110.8" y="112.6">PWM_HS</text>
<text x="111" y="115.2">PWM_LS</text>
<text x="238.1" y="123.9" transform="rotate(-90 238.1 123.9)">LOAD+</text>
<text x="177.4" y="130.4">LOAD_EN</text>
<text x="101.9" y="150.7">I_DCDC</text>
<text x="27.5" y="163.4">DCDC_OUT</text>
<text x="160.3" y="166">V_BAT</text>
<text x="30.1" y="168.5">LOAD_S</text>
<text x="101.9" y="168.5">I_LOAD</text>
<text x="76.8" y="174.7" transform="rotate(-90 76.8 174.7)">DAC</text>
</g>
</svg>
